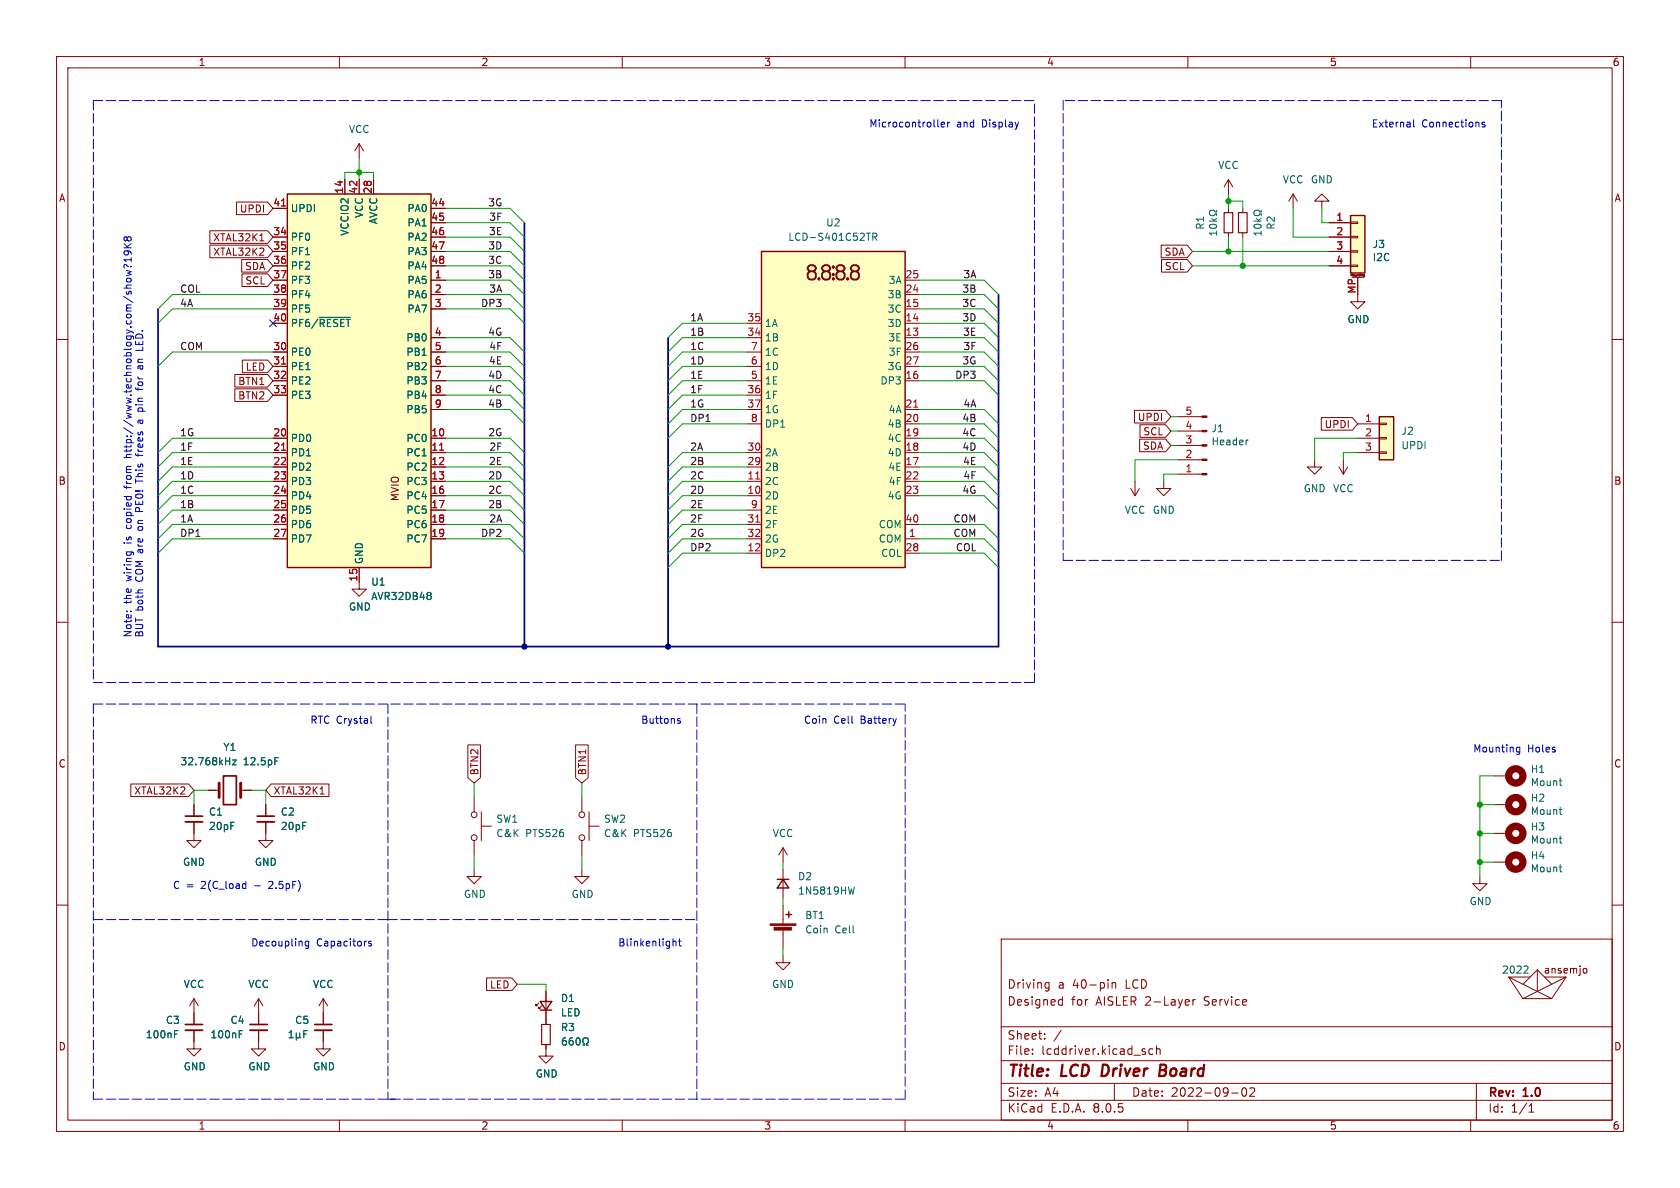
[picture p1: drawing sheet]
<svg xmlns="http://www.w3.org/2000/svg" width="297mm" height="210mm" viewBox="0 0 297 210" stroke-linecap="round" stroke-linejoin="round" font-family="sans-serif">
<g fill="none" stroke="#840000" stroke-width=".18">
<path d="M10 10h277v190h-277zM12 12h273v186h-273zM60 10v2M110 10v2M160 10v2M210 10v2M260 10v2M10 60h2M285 60h2M232.4 81.3v1.3h1.3l-1.3 1.2-1.3-1.2h1.3M10 110h2M285 110h2"/>
<path d="M10 160h2M285 160h2M177 166h108v32h-108zM185 173.7l.5 .1M185.5 173.7v1.2l-.2 .2-.3 .1M185.5 174.6l-.5 .1M187.4 176.7l.4 .1M187.8 176.2v1.5M187.8 177.6l-.4 .1M196.6 173.8l.2-.1 .4 .1v.9M196.6 173.7v1M210.9 176.7v1"/>
<path d="M211.3 176.7l-.3 .1-.1 .2M60 198v2M110 198v2M160 198v2M177 194.5h108M177 191.5h108M177 187.5h108M177 181.5h108M182.5 186.3v.1M182.5 185.5v.1M184.7 183.6v.1M184.7 182.8v.1"/>
<path d="M187.6 182.1l-1.3 2M197 191.5v3M202.3 185.9l.2 .2-.2 .3M202.3 185.4l.2 .1M203.8 185.5l-.4-.1-.3 .3v.4l.1 .2h.6M204.5 185.5l.2-.1 .3 .1 .1 .9M204.5 184.9v1.5M210 198v2M217.7 193.2h1.2M219.7 192.4l.2-.1a.81 .81 0 0 1 .6 .6 .81 .81 0 0 1-.3 .8l-.2 .1a.81 .81 0 0 1-.3-1.4zM221 192.4l.5-.1 .2 .1 .1 .3-.9 1.1h.9M260 198v2"/>
<path d="M261 191.5v6.5M270.3 196.6h.9M270.3 195.5l.4-.4v1.5"/>
</g>
<path d="M195 188.2l-.3 2h.5M205.1 189.2h.6M205.7 189.2l.3 .1M205.8 188.2h-.6l-.3 2 1-.1M205.9 189.1l-.2 .1" fill="none" stroke="#840000" stroke-width=".4"/>
<path d="M238.8 38.1h2.5v10.2h-2.5z" fill="#ffffc2"/>
<g fill="none" stroke="#840000" stroke-width=".18">
<path d="M228.6 34.3l-.8 1.3M228.6 34.3v2.5M228.6 34.3l.8 1.3M233.7 35.6h1.2l-1.2-1.3-1.3 1.3h1.3v1.2M234.9 39.4h3.9M238.8 39.2h1.2v.3h-1.2zM234.9 41.9h3.9M234.9 44.5h3.9M234.9 47h3.9M238.8 46.9h1.2v.2h-1.2zM238.8 44.3h1.2v.3h-1.2zM238.8 41.8h1.2v.2h-1.2z"/>
<path d="M238.8 48.8v-.4l.2 .3 .1-.3v.4M239 49h2M240 49v4.3h1.3l-1.3 1.3-1.2-1.3h1.2M240.3 48.4v.4M240.5 48.4h.1M241.1 48.8h.1M241.1 48.6v.2M241.1 48.6h.1v.3h-.1M241.1 48.6h.1M241.2 48.8h-.1M45.7 176.5l-.7 1.3M45.7 176.5v2.6"/>
<path d="M45.7 176.5l.8 1.3M57.1 176.5l-.7 1.3M57.1 176.5v2.6M57.1 176.5l.8 1.3"/>
</g>
<path d="M238.8 38.1h2.5v10.2h-2.5z" fill="none" stroke="#840000" stroke-width=".25"/>
<path d="M243.8 73.7h2.6v7.6h-2.6z" fill="#ffffc2"/>
<path d="M240 74.9h3.8M240 77.5h3.8M243.8 79.9h1.3v.2h-1.3zM243.8 77.3h1.3v.3h-1.3zM243.8 74.8h1.3v.3h-1.3zM236.7 82.6l.8 1.2M237.5 81.3v2.5M238.3 82.6l-.8 1.2M240 80h3.8" fill="none" stroke="#840000" stroke-width=".18"/>
<path d="M243.8 73.7h2.6v7.6h-2.6z" fill="none" stroke="#840000" stroke-width=".25"/>
<path d="M134.6 44.5h25.4v55.8h-25.4z" fill="#ffffc2"/>
<path d="M134.6 44.5h25.4v55.8h-25.4z" fill="none" stroke="#840000" stroke-width=".25"/>
<g fill="none" stroke="#840000" stroke-width=".18">
<path d="M132.1 59.7h2.5M132.1 57.2h2.5M160 59.7h2.6M160 57.2h2.6M160 54.6h2.6M160 52.1h2.6M160 49.5h2.6M132.1 67.3h2.5M132.1 74.9h2.5M132.1 72.4h2.5M132.1 62.2h2.5M132.1 64.8h2.5"/>
<path d="M132.1 69.9h2.5M160 67.3h2.6M160 77.5h2.6M160 74.9h2.6M160 72.4h2.6M160 62.2h2.6M160 64.8h2.6M208.3 73.7h4.2M208.3 76.2h4.2M208.3 78.7h4.2M132.1 95.3h2.5M132.1 87.6h2.5"/>
<path d="M132.1 85.1h2.5M132.1 97.8h2.5M132.1 82.6h2.5M132.1 80h2.5M132.1 92.7h2.5M132.1 90.2h2.5M160 95.3h2.6M160 87.6h2.6M160 85.1h2.6M160 97.8h2.6M160 82.6h2.6M160 80h2.6"/>
<path d="M160 92.7h2.6M199.9 86.4l.8 1.2M200.7 85.1v2.5M201.4 86.4l-.7 1.2M205.7 85.1v1.3h1.3l-1.3 1.2-1.2-1.2h1.2M208.3 81.3h4.2M208.3 83.8h4.2M63.5 102.9v1.2h1.3l-1.3 1.3-1.3-1.3h1.3M57.1 179.1v2M45.7 184.2v1.2h1.3l-1.3 1.3-1.3-1.3h1.3M57.1 182.1v3.3h1.3l-1.3 1.3-1.2-1.3h1.2"/>
</g>
<path d="M161.5 72h.8M133.6 84.7h.7M133.6 92.3h.7" fill="none" stroke="#a90000" stroke-width=".18"/>
<path d="M153.2 41.2h.7M154.3 41.9l.6-.1 .1-.2v-.3l-.7-.1v1.3M154.6 41.9l.4 .6M220.7 77.8h-.3M51.1 183.5h.7M51.1 182.6l.4-.4v1.3M52.4 183.3l.2 .2h.2l.2-.2M52.4 182.6v1.3M53 183.3l.2 .2M53 182.6v.7M53.7 182.8h.4M54.3 182.2h-.6v1.3" fill="none" stroke="#006464" stroke-width=".18"/>
<g fill="#840000" stroke="#840000" stroke-width=".18">
<path d="M212.5 73.5h.9v.3h-.9z"/>
<path d="M212.5 76.1h.9v.2h-.9z"/>
<path d="M212.5 78.6h.9v.3h-.9z"/>
<path d="M212.5 81.2h.9v.2h-.9z"/>
<path d="M212.5 83.7h.9v.2h-.9z"/>
</g>
<path d="M55.6 182.1h3.1" fill="none" stroke="#840000" stroke-width=".33"/>
<path d="M55.6 181.1h3.1" fill="none" stroke="#840000" stroke-width=".3"/>
<path d="M50.8 34.3h25.4v66h-25.4z" fill="#ffffc2"/>
<path d="M50.8 34.3h25.4v66h-25.4zM137.4 155.4h2M138.4 155.4l1 1.6h-2zM95.5 177h2l-1 1.6zM95.5 178.6h2M138.9 161.7h1.1M139.4 161.2v1" fill="none" stroke="#840000" stroke-width=".25"/>
<g fill="none" stroke="#840000" stroke-width=".18">
<path d="M41.8 35.7h5.5l1 1.1-1 1.1h-5.5zM48.3 36.8h2.5M61 31.8v2.5M63.5 25.4v2.5M63.5 31.8v2.5M63.5 25.4l-.8 1.3M63.5 25.4l.8 1.3M66 31.8v2.5M76.2 36.8h2.5M76.2 39.4h2.5M217.2 31.8v2.5M217.2 36.8v.8"/>
<path d="M217.2 31.8l-.8 1.2M217.2 31.8l.7 1.2M219.7 36.8v.8M234.9 39.4h3.9M37.1 40.8h10.2l1 1.1-1 1.1h-10.2zM37.1 43.3h10.2l1 1.2-1 1.1h-10.2zM42.7 45.9h4.6l1 1.1-1 1.1h-4.6zM42.8 48.4h4.5l1 1.1-1 1.1h-4.5zM45.9 42.6h.7M48.3 49.5h2.5M48.3 52.1h2.5M48.3 54.6h2.5"/>
<path d="M48.3 41.9h2.5M48.3 44.5h2.5M48.3 47h2.5M48.3 57.2h2.5M76.2 49.5h2.5M76.2 52.1h2.5M76.2 54.6h2.5M76.2 41.9h2.5M76.2 44.5h2.5M76.2 47h2.5M76.2 59.7h2.5M205.3 43.3h4.6l.9 1.2-.9 1.1h-4.6z"/>
<path d="M205.3 45.9h4.6l.9 1.1-.9 1.1h-4.6zM217.2 41.1v.8M219.7 41.1v.8M234.9 41.9h3.9M234.9 44.5h3.9M234.9 47h3.9M240 49v3.1M41.5 68.7h5.8l1 1.2-1 1.1h-5.8zM41.5 66.2h5.8l1 1.1-1 1.1h-5.8zM42.8 63.7h4.5l1 1.1-1 1.1h-4.5zM48.3 77.5h2.5M48.3 62.2h2.5"/>
<path d="M48.3 64.8h2.5M48.3 67.3h2.5M48.3 69.9h2.5M76.2 77.5h2.5M76.2 62.2h2.5M76.2 64.8h2.5M76.2 67.3h2.5M76.2 69.9h2.5M76.2 72.4h2.5M200.6 72.5h5.5l.9 1.2-.9 1.1h-5.5zM201.5 77.6h4.6l.9 1.1-.9 1.2h-4.6zM201.5 75.1h4.6l.9 1.1-.9 1.1h-4.6z"/>
<path d="M233.6 73.8h5.5l.9 1.1-.9 1.1h-5.5zM48.3 80h2.5M48.3 82.6h2.5M48.3 85.1h2.5M48.3 87.6h2.5M48.3 90.2h2.5M48.3 92.7h2.5M48.3 95.3h2.5M76.2 80h2.5M76.2 82.6h2.5M76.2 85.1h2.5M76.2 87.6h2.5"/>
<path d="M76.2 90.2h2.5M76.2 92.7h2.5M76.2 95.3h2.5M63.5 100.3v2.6M23.1 138.6h10.2l1 1.1-1 1.1h-10.2zM36.8 139.7h1.9M42.5 139.7h1.9M47.9 138.6h10.3v2.2h-10.3l-.9-1.1zM82.7 131.7h2.2v5.8l-1.1 .9-1.1-.9zM101.8 131.7h2.2v5.8l-1.1 .9-1.1-.9zM264.2 137.2h2.5M34.3 145.3v3.3h1.3l-1.3 1.3-1.3-1.3h1.3"/>
<path d="M34.3 142.2v2.1M47 145.3v3.3h1.3l-1.3 1.3-1.3-1.3h1.3M47 142.2v2.1M56.6 140.4h.7M83.8 153.7v1.2h1.3l-1.3 1.3-1.3-1.3h1.3M83.8 141v2.5M83.8 148.6v2.5M85.1 146.1h1.8M85.1 143.5v5.1M102.9 153.7v1.2h1.2l-1.2 1.3-1.3-1.3h1.3M102.9 141v2.5M102.9 148.6v2.5"/>
<path d="M104.1 146.1h1.8M104.1 143.5v5.1M138.4 149.9l-.7 1.2M138.4 149.9v2.5M138.4 153.7v5.1M138.4 149.9l.8 1.2M261.6 154.9v1.3h1.3l-1.3 1.3-1.3-1.3h1.3M264.2 152.4h2.5M264.2 147.3h2.5M264.2 142.2h2.5M34.3 176.5v4.6M34.3 176.5l-.8 1.3"/>
<path d="M34.3 176.5l.8 1.3M45.7 179.1v2M57.1 179.1v2M86 172.9h4.5l.9 1.1-.9 1.1h-4.5zM95.2 177.3l-.5 .5v-.3v.3h.3M95.8 177.8l-.6 .5v-.2v.2h.3M96.5 175.3v5.8M138.4 168.9v1.3h1.3l-1.3 1.3-1.2-1.3h1.2M138.4 160v3.3M138.4 164.3v3.3M266.7 172.7l2.5 3.8h5.1l2.6-3.8M270.5 172.7h-3.8l5.1 2.6 5.1-2.6h-3.9"/>
<path d="M271.8 175.3l-2.6 1.2M271.8 175.3l2.5 1.2M271.8 171.5l-2.6 2.5M271.8 171.5v3.8M271.8 171.5l2.5 2.5M280 171.2h.3l.2 .2v.5l-.2 .1h-.3M34.3 182.1v3.3h1.3l-1.3 1.3-1.3-1.3h1.3M45.7 182.1v2.1M57.1 182.1v2.1M96.5 184.7v2h1.3l-1.3 1.3-1.3-1.3h1.3"/>
<circle cx="83.8" cy="148.1" r=".51"/>
<circle cx="83.8" cy="144" r=".51"/>
<circle cx="102.9" cy="148.1" r=".51"/>
<circle cx="102.9" cy="144" r=".51"/>
</g>
<path d="M49.8 36.4h.7M49.8 79.6h.7M49.8 64.4h.7M77.7 79.6h.7" fill="none" stroke="#a90000" stroke-width=".18"/>
<g fill="none" stroke="#006464" stroke-width=".18">
<path d="M213.8 39.1h1.3M213.9 39.8a.75 .75 0 0 1 1.2 .3 .72 .72 0 0 1-1.3-.2zM214.2 38.6l.5 .5M215.1 37.2v.3h-.3a.54 .54 0 0 0-.7-.3 .54 .54 0 0 0-.2 .7 .58 .58 0 0 0 .9-.1h.3v.3M215.1 38.6l-.5 .4M221.7 39.1h1.3M221.7 39.8a.75 .75 0 0 1 1.3 .3 .72 .72 0 0 1-1.3-.2zM222.1 38.6l.5 .5M223 37.2v.3h-.3a.54 .54 0 0 0-.7-.3 .54 .54 0 0 0-.3 .7 .58 .58 0 0 0 1-.1h.3v.3M223 38.6l-.5 .4M56.4 56.1h5.5M215.1 41.2h-1.3l.4 .4"/>
<path d="M215.1 40.9v.7M223 40.9v.7M223 41.2h-1.3l.3 .4M76.1 104.8l.1 .2-.1 .2M76.1 105.3l.1 .2-.1 .4M41.1 134.4h.7l-.7 .8h.7M48.6 133.9h.6M275.6 138h.5M276 138.9h.1M151.1 156.8l-.3 1.3-.3-.9M275.6 153.3h.5M275.6 148.2h.5"/>
<path d="M275.6 143.1h.5M276 154.1h.1M276 149h.1M276 144h.1M269.9 170.8l.2 .2v.3l-.7 .7h.7M30.9 182.8h.4M30.9 182.2h.6M42.3 182.8h.4M42.3 182.2h.6M51.1 183.5h.7M51.1 182.6l.4-.4v1.3M52.4 183.3l.2 .2h.2l.2-.2"/>
<path d="M52.4 182.6v1.3M53 183.3l.2 .2M53 182.6v.7M53.7 182.8h.4M54.3 182.2h-.6v1.3M100 183.5h-.3a.85 .85 0 0 0 0 1.2l.4-.1v-.4l-.2-.3-.4 .1-.1 .2M101.2 183.5h-.3a.86 .86 0 0 0 0 1.2l.4-.1v-.4l-.2-.3h-.2l-.3 .3M102 183.6l.1-.1a.68 .68 0 0 1 .5 .6 .68 .68 0 0 1-.5 .6l-.1-.1-.2-.4zM103 184.7h.3v-.2a.54 .54 0 0 1-.2-.8 .54 .54 0 0 1 .7-.2 .58 .58 0 0 1-.1 1v.2h.3"/>
</g>
<path d="M216.4 37.6h1.5v3.5h-1.5zM218.9 37.6h1.6v3.5h-1.6zM95.8 181.1h1.5v3.6h-1.5z" fill="none" stroke="#840000" stroke-width=".2"/>
<path d="M32.8 145.3h3M45.5 145.3h3M32.8 182.1h3M44.2 182.1h3" fill="none" stroke="#840000" stroke-width=".33"/>
<path d="M39.5 137.2h2.3v5h-2.3zM32.8 144.3h3M45.5 144.3h3M32.8 181.1h3M44.2 181.1h3" fill="none" stroke="#840000" stroke-width=".3"/>
<g fill="#840000" stroke="#840000" stroke-width=".18">
<path d="M136.1 163.3h4.6v.3h-4.6z"/>
<path d="M136.9 163.9h3v.5h-3z"/>
</g>
<path d="M38.7 138.4v2.6M42.5 138.4v2.6" fill="none" stroke="#840000" stroke-width=".51"/>
<g fill="none" stroke="#840000" stroke-width="1.3">
<circle cx="268" cy="137.2" r="1.27"/>
<circle cx="268" cy="152.4" r="1.27"/>
<circle cx="268" cy="147.3" r="1.27"/>
<circle cx="268" cy="142.2" r="1.27"/>
</g>
<g fill="none" stroke="#0000c2" stroke-width=".18">
<path d="M165.8 22.3l.2 .1M166.4 22l.6-.1-.1-.2-.3-.1-.2 .2 .1 .6h.4M167.5 21.6v.8M167.9 21.6l-.4 .2M249.9 21.2v1.1l.2 .1M262.5 21.7l-.3-.1-.2 .2 .1 .2 .4 .1v.3h-.5M21.9 43.8h1.3M21.9 43.1l.7 .7M22.5 42.1l-.3-.2-.3 .2v.2l.3 .3 .3-.3M22.5 44.3l.2 .3v.2l-.2 .3-.5-.2-.1-.3 .1-.2a.84 .84 0 0 1 1.2 .3v.2M22.5 42.1l.2-.2h.2l.3 .2-.1 .4-.2 .1-.3-.1-.1-.2M22.5 42.1v.2"/>
<path d="M22.7 47.1l-.6-.3-.2 .1 .1 .5M23.1 47.1h.1M23.2 45.9h-1.3l.4 .4M23.2 45.6v.7M23.2 43.1l-.7 .5M24.4 67.7l.1 .3 .1 .2 .5-.1 .1-.4M24.4 64.1h.8M24.4 63.9l.1 .2M24.6 60.5v.4M24.7 74.3l.1 .4 .1 .2 .3-.2v-.4M25.2 74.3h-.7v.5M25.2 60.3v.6"/>
<path d="M21.9 80.9h1.3M22 86.1l1.2 .1M22.3 80.5l.2 .4M22.3 85.9v.5M24 90.4h1.2M24 85h1.2M24.1 80.5h1.1M24.4 80.2v.5M24.6 89.9v.5M22.4 108.1h.1M23.1 108.1h.1M65.6 126.6v1.1l.2 .2"/>
<path d="M119.8 127.3l.5 .3-.2 .3-.3-.1M120.2 127.1l-.3-.1-.1 .2M158.5 127l-.3 .9M268.1 132.8l.2 .1h.4M268.7 132.1v1l-.3 .3-.3-.1M268.7 132.2l-.4-.1-.2 .1M43.3 156.2l.2 .1M43.5 155.8v1.3M43.5 157l-.2 .1M54.6 166.4v1l-.3 .2h-.3M54.6 166.4h-.4l-.2 .2 .1 .6h.5M65.6 166.4h-.3l-.1 .2v.1l.4 .2v.3h-.4"/>
<path d="M119 166.5l.2-.1h.3v.8M119 166v1.2M119.9 166.4h.5M120.1 166v1l.3 .2"/>
</g>
<g fill="none" stroke="#0000c2" stroke-width=".18" stroke-dasharray="1.7 .6">
<path d="M16.5 17.8h166.4M16.5 17.8v102.9M188 17.8v81.3M265.4 17.8h-77.4M188 99.1h77.4M265.4 99.1v-81.3M16.5 120.7h166.4M16.5 124.5h143.5M16.5 124.5v69.8M68.6 124.5v69.8M123.2 124.5v69.8M182.9 120.7v-102.9"/>
<path d="M16.5 162.6h52.1M68.6 162.6h54.6M16.5 194.3h143.5M68.6 194.3h1.2M160 194.3v-69.8"/>
</g>
<path d="M92.7 39.4v74.9M118.1 59.7v54.6M176.5 52.1v62.2h-148.6v-59.7" fill="none" stroke="#000084" stroke-width=".3"/>
<g fill="none" stroke="#009600" stroke-width=".18">
<path d="M61 31.8v-1.3h5v1.3M63.5 27.9v3.9M78.7 39.4h11.5l2.5 2.5M78.7 36.8h11.5l2.5 2.6M217.2 35.6h2.5v1.2M217.2 34.3v2.5M228.6 36.8v5.1h6.3M233.7 36.8v2.6h1.2M48.3 54.6h-17.8l-2.6 2.6M48.3 52.1h-17.8l-2.6 2.5M78.7 54.6h11.5l2.5 2.6M78.7 59.7h11.5l2.5 2.5"/>
<path d="M78.7 47h11.5l2.5 2.5M78.7 44.5h11.5l2.5 2.5M78.7 41.9h11.5l2.5 2.6M78.7 49.5h11.5l2.5 2.6M78.7 52.1h11.5l2.5 2.5M132.1 59.7h-11.5l-2.5 2.5M132.1 57.2h-11.5l-2.5 2.5M162.6 54.6h11.4l2.5 2.6M162.6 59.7h11.4l2.5 2.5M162.6 57.2h11.4l2.5 2.5M162.6 49.5h11.4l2.5 2.6M162.6 52.1h11.4l2.5 2.5"/>
<path d="M210.8 47h24.1M210.8 44.5h24.1M217.2 41.9v2.6M219.7 41.9v5.1M48.3 77.5h-17.8l-2.6 2.5M48.3 62.2h-17.8l-2.6 2.6M78.7 77.5h11.5l2.5 2.5M78.7 72.4h11.5l2.5 2.5M78.7 67.3h11.5l2.5 2.6M78.7 69.9h11.5l2.5 2.5M78.7 64.8h11.5l2.5 2.5M78.7 62.2h11.5l2.5 2.6"/>
<path d="M132.1 72.4h-11.5l-2.5 2.5M132.1 67.3h-11.5l-2.5 2.6M132.1 69.9h-11.5l-2.5 2.5M132.1 64.8h-11.5l-2.5 2.5M132.1 62.2h-11.5l-2.5 2.6M132.1 74.9h-11.5l-2.5 2.6M162.6 77.5h11.4l2.5 2.5M162.6 72.4h11.4l2.5 2.5M162.6 67.3h11.4l2.5 2.6M162.6 64.8h11.4l2.5 2.5M162.6 62.2h11.4l2.5 2.6M162.6 74.9h11.4l2.5 2.6"/>
<path d="M207 76.2h1.3M207 73.7h1.3M207 78.7h1.3M240 77.5h-7.6v3.8M48.3 92.7h-17.8l-2.6 2.6M48.3 85.1h-17.8l-2.6 2.5M48.3 95.3h-17.8l-2.6 2.5M48.3 87.6h-17.8l-2.6 2.6M48.3 90.2h-17.8l-2.6 2.5M48.3 82.6h-17.8l-2.6 2.5M48.3 80h-17.8l-2.6 2.6M78.7 92.7h11.5l2.5 2.6"/>
<path d="M78.7 85.1h11.5l2.5 2.5M78.7 95.3h11.5l2.5 2.5M78.7 87.6h11.5l2.5 2.6M78.7 90.2h11.5l2.5 2.5M78.7 82.6h11.5l2.5 2.5M78.7 80h11.5l2.5 2.6M132.1 92.7h-11.5l-2.5 2.6M132.1 85.1h-11.5l-2.5 2.5M132.1 95.3h-11.5l-2.5 2.5M132.1 87.6h-11.5l-2.5 2.6M132.1 90.2h-11.5l-2.5 2.5M132.1 82.6h-11.5l-2.5 2.5"/>
<path d="M132.1 80h-11.5l-2.5 2.6M132.1 97.8h-11.5l-2.5 2.5M162.6 92.7h11.4l2.5 2.6M162.6 85.1h11.4l2.5 2.5M162.6 95.3h11.4l2.5 2.5M162.6 87.6h11.4l2.5 2.6M162.6 82.6h11.4l2.5 2.5M162.6 80h11.4l2.5 2.6M162.6 97.8h11.4l2.5 2.5M208.3 81.3h-7.6v3.8M208.3 83.8h-2.6v1.3M240 80h-2.5v1.3"/>
<path d="M36.8 139.7h-2.5v2.5M44.4 139.7h2.6v2.5M83.8 138.4v2.6M102.9 138.4v2.6M264.2 137.2h-2.6v17.7M83.8 151.1v2.6M102.9 151.1v2.6M138.4 152.4v1.3M138.4 158.8v1.2M261.6 152.4h2.6M261.6 147.3h2.6M261.6 142.2h2.6"/>
<path d="M91.4 174h5.1v1.3M138.4 167.6v1.3"/>
</g>
<path d="M47.7 56.5l1.2 1.3M48.9 56.5l-1.2 1.3" fill="none" stroke="#000084" stroke-width=".18"/>
<g fill="#009600" stroke="#009600" stroke-width=".18">
<circle cx="261.6" cy="152.4" r=".46"/>
<circle cx="261.6" cy="147.3" r=".46"/>
<circle cx="261.6" cy="142.2" r=".46"/>
<circle cx="217.2" cy="44.5" r=".46"/>
<circle cx="217.2" cy="35.6" r=".46"/>
<circle cx="219.7" cy="47" r=".46"/>
<circle cx="63.5" cy="30.5" r=".46"/>
</g>
<g fill="#000084" stroke="#000084" stroke-width=".18">
<circle cx="92.7" cy="114.3" r=".46"/>
<circle cx="118.1" cy="114.3" r=".46"/>
</g>
<text font-size="3.5" fill="#840000" x="142.1" y="50">8.8.:8.8</text>
<g font-size="2.8" fill="#840000">
<text x="178" y="190.9">Title:</text>
<text x="187.7" y="190.9">LCD</text>
<text x="195.6" y="190.9">Driver</text>
<text x="206.6" y="190.9">Board</text>
</g>
<g font-size="2.1" fill="#840000">
<text x="178" y="178">Designed</text>
<text x="178" y="175">Driving</text>
<text x="187" y="175">a</text>
<text x="189.4" y="178">for</text>
<text x="189.7" y="175">40-pin</text>
<text x="193.8" y="178">AISLER 2-Layer</text>
<text x="199.1" y="175">LCD</text>
<text x="213.1" y="178">Service</text>
<text x="178" y="184">Sheet:</text>
<text x="178" y="186.7">File:</text>
<text x="184.1" y="186.7">lcddriver.kicad_sch</text>
<text x="178" y="196.9">KiCad</text>
<text x="178" y="194.1">Size:</text>
<text x="184.7" y="194.1">A4</text>
<text x="185.7" y="196.9">E.D.A.</text>
<text x="193.3" y="196.9">8.0.5</text>
<text x="200" y="194.1">Date:</text>
<text x="207" y="194.1">2022-09-02</text>
<text x="263" y="194.3">Rev:</text>
<text x="263" y="196.9">Id:</text>
<text x="267.1" y="196.9">1/1</text>
<text x="269.4" y="194.3">1.0</text>
</g>
<g font-size="1.8" fill="#840000">
<text x="35" y="11.9">1</text>
<text x="85" y="11.9">2</text>
<text x="135" y="11.9">3</text>
<text x="185" y="11.9">4</text>
<text x="235" y="11.9">5</text>
<text x="285" y="11.9">6</text>
<text x="10.3" y="35.9">A</text>
<text x="285.3" y="35.9">A</text>
<text x="42.3" y="37.8">UPDI</text>
<text x="37.6" y="42.9">XTAL32K1</text>
<text x="37.6" y="45.4">XTAL32K2</text>
<text x="43.2" y="47.9">SDA</text>
<text x="205.8" y="45.4">SDA</text>
<text x="205.8" y="47.9">SCL</text>
<text x="43.3" y="50.5">SCL</text>
<text x="43.3" y="65.7">LED</text>
<text x="42" y="70.8">BTN2</text>
<text x="42" y="68.3">BTN1</text>
<text x="201.1" y="74.6">UPDI</text>
<text x="202" y="77.2">SCL</text>
<text x="234.1" y="75.9">UPDI</text>
<text x="202" y="79.7">SDA</text>
<text x="10.3" y="85.9">B</text>
<text x="70.7" y="88.7" transform="rotate(-90 70.7 88.7)">MVIO</text>
<text x="285.3" y="85.9">B</text>
<text x="10.3" y="135.9">C</text>
<text x="84.8" y="137.2" transform="rotate(-90 84.8 137.2)">BTN2</text>
<text x="103.8" y="137.2" transform="rotate(-90 103.8 137.2)">BTN1</text>
<text x="285.3" y="135.9">C</text>
<text x="23.6" y="140.7">XTAL32K2</text>
<text x="48.3" y="140.7">XTAL32K1</text>
<text x="272.8" y="172.3">ansemjo</text>
<text x="86.5" y="174.9">LED</text>
<text x="10.3" y="185.9">D</text>
<text x="285.3" y="185.9">D</text>
<text x="35" y="199.9">1</text>
<text x="85" y="199.9">2</text>
<text x="135" y="199.9">3</text>
<text x="185" y="199.9">4</text>
<text x="235" y="199.9">5</text>
<text x="285" y="199.9">6</text>
</g>
<g font-size="1.8" fill="#006464">
<text x="61.6" y="23.7">VCC</text>
<text x="215.3" y="30.1">VCC</text>
<text x="226.7" y="32.6">VCC GND</text>
<text x="51.3" y="37.7">UPDI</text>
<text x="61.8" y="41.8" transform="rotate(-90 61.8 41.8)">VCCIO2</text>
<text x="64.4" y="38.6" transform="rotate(-90 64.4 38.6)">VCC</text>
<text x="66.9" y="39.7" transform="rotate(-90 66.9 39.7)">AVCC</text>
<text x="71.9" y="37.7">PA0</text>
<text x="71.9" y="40.2">PA1</text>
<text x="145.9" y="40.2">U2</text>
<text x="213.1" y="40.7" transform="rotate(-90 213.1 40.7)">R1</text>
<text x="225.6" y="40.7" transform="rotate(-90 225.6 40.7)">R2</text>
<text x="51.3" y="42.8">PF0</text>
<text x="51.3" y="45.3">PF1</text>
<text x="51.3" y="47.9">PF2</text>
<text x="71.9" y="42.8">PA2</text>
<text x="71.9" y="45.3">PA3</text>
<text x="71.9" y="47.9">PA4</text>
<text x="139.3" y="42.8">LCD-S401C52TR</text>
<text x="242.6" y="44">J3</text>
<text x="242.6" y="46.4">I2C</text>
<text x="51.3" y="50.4">PF3</text>
<text x="51.3" y="52.9">PF4</text>
<text x="71.9" y="50.4">PA5</text>
<text x="71.9" y="52.9">PA6</text>
<text x="156.8" y="52.9">3B</text>
<text x="157" y="50.4">3A</text>
<text x="51.3" y="55.5">PF5</text>
<text x="51.3" y="58">PF6/~{RESET}</text>
<text x="71.9" y="55.5">PA7</text>
<text x="135.1" y="58">1A</text>
<text x="156.8" y="58">3D</text>
<text x="156.8" y="55.5">3C</text>
<text x="238.1" y="57.3">GND</text>
<text x="51.3" y="63.1">PE0</text>
<text x="51.3" y="65.6">PE1</text>
<text x="71.7" y="60.6">PB0</text>
<text x="71.7" y="63.1">PB1</text>
<text x="71.7" y="65.6">PB2</text>
<text x="135.1" y="60.6">1B</text>
<text x="135.1" y="65.6">1D</text>
<text x="135.1" y="63.1">1C</text>
<text x="156.8" y="65.6">3G</text>
<text x="157" y="60.6">3E</text>
<text x="157" y="63.1">3F</text>
<text x="51.3" y="68.2">PE2</text>
<text x="51.3" y="70.7">PE3</text>
<text x="71.7" y="68.2">PB3</text>
<text x="71.7" y="70.7">PB4</text>
<text x="135.1" y="70.7">1F</text>
<text x="135.1" y="68.2">1E</text>
<text x="155.6" y="68.2">DP3</text>
<text x="71.7" y="73.3">PB5</text>
<text x="135.1" y="73.3">1G</text>
<text x="135.1" y="75.8">DP1</text>
<text x="156.8" y="75.8">4B</text>
<text x="157" y="73.3">4A</text>
<text x="214.1" y="76.6">J1</text>
<text x="247.7" y="77.1">J2</text>
<text x="51.3" y="78.3">PD0</text>
<text x="51.3" y="80.9">PD1</text>
<text x="51.3" y="83.4">PD2</text>
<text x="71.7" y="78.3">PC0</text>
<text x="71.7" y="80.9">PC1</text>
<text x="71.7" y="83.4">PC2</text>
<text x="135.1" y="83.4">2B</text>
<text x="135.1" y="80.9">2A</text>
<text x="156.8" y="80.9">4D</text>
<text x="156.8" y="78.3">4C</text>
<text x="157" y="83.4">4E</text>
<text x="214.1" y="78.9">Header</text>
<text x="247.7" y="79.6">UPDI</text>
<text x="51.3" y="86">PD3</text>
<text x="51.3" y="88.5">PD4</text>
<text x="71.7" y="86">PC3</text>
<text x="71.7" y="88.5">PC4</text>
<text x="135.1" y="88.5">2D</text>
<text x="135.1" y="86">2C</text>
<text x="156.8" y="88.5">4G</text>
<text x="157" y="86">4F</text>
<text x="230.4" y="87.2">GND</text>
<text x="235.6" y="87.2">VCC</text>
<text x="51.3" y="91">PD5</text>
<text x="51.3" y="93.6">PD6</text>
<text x="71.7" y="91">PC5</text>
<text x="71.7" y="93.6">PC6</text>
<text x="135.1" y="93.6">2F</text>
<text x="135.1" y="91">2E</text>
<text x="155.3" y="93.6">COM</text>
<text x="198.7" y="91">VCC GND</text>
<text x="51.3" y="96.1">PD7</text>
<text x="64.4" y="99.8" transform="rotate(-90 64.4 99.8)">GND</text>
<text x="71.7" y="96.1">PC7</text>
<text x="135.1" y="98.7">DP2</text>
<text x="135.1" y="96.1">2G</text>
<text x="155.3" y="96.1">COM</text>
<text x="155.7" y="98.7">COL</text>
<text x="65.5" y="103.7">U1</text>
<text x="65.5" y="106.3">AVR32DB48</text>
<text x="61.6" y="108.1">GND</text>
<text x="31.8" y="135.5">32.768kHz</text>
<text x="39.4" y="132.9">Y1</text>
<text x="43" y="135.5">12.5pF</text>
<text x="270.5" y="136.9">H1</text>
<text x="270.5" y="141.9">H2</text>
<text x="270.5" y="139.2">Mount</text>
<text x="36.8" y="144.4">C1</text>
<text x="36.8" y="146.9">20pF</text>
<text x="49.5" y="144.4">C2</text>
<text x="49.5" y="146.9">20pF</text>
<text x="87.6" y="145.6">SW1</text>
<text x="87.6" y="148.2">C&amp;K</text>
<text x="92.9" y="148.2">PTS526</text>
<text x="106.7" y="145.6">SW2</text>
<text x="106.7" y="148.2">C&amp;K</text>
<text x="112" y="148.2">PTS526</text>
<text x="136.5" y="148.2">VCC</text>
<text x="270.5" y="147">H3</text>
<text x="270.5" y="149.3">Mount</text>
<text x="270.5" y="144.2">Mount</text>
<text x="32.3" y="153.3">GND</text>
<text x="45" y="153.3">GND</text>
<text x="141" y="155.8">D2</text>
<text x="270.5" y="152.1">H4</text>
<text x="270.5" y="154.4">Mount</text>
<text x="81.9" y="158.9">GND</text>
<text x="101" y="158.9">GND</text>
<text x="141" y="158.3">1N5819HW</text>
<text x="259.7" y="160.2">GND</text>
<text x="142.2" y="162.7">BT1</text>
<text x="142.2" y="165.2">Coin</text>
<text x="147.6" y="165.2">Cell</text>
<text x="265.4" y="172.3">2022</text>
<text x="32.4" y="174.9">VCC</text>
<text x="43.8" y="174.9">VCC</text>
<text x="55.2" y="174.9">VCC</text>
<text x="99.1" y="177.3">D1</text>
<text x="99.1" y="179.9">LED</text>
<text x="136.4" y="174.9">GND</text>
<text x="25.7" y="183.7">100nF</text>
<text x="29.2" y="181.2">C3</text>
<text x="37.1" y="183.7">100nF</text>
<text x="40.6" y="181.2">C4</text>
<text x="52.1" y="181.2">C5</text>
<text x="99.1" y="182.5">R3</text>
<text x="32.4" y="189.4">GND</text>
<text x="43.8" y="189.4">GND</text>
<text x="55.2" y="189.4">GND</text>
<text x="94.6" y="190.7">GND</text>
</g>
<g font-size="1.8" fill="#0000c2">
<text x="153.6" y="22.6">Microcontroller</text>
<text x="169.1" y="22.6">and</text>
<text x="173.7" y="22.6">Display</text>
<text x="242.4" y="22.6">External</text>
<text x="251.3" y="22.6">Connections</text>
<text x="25.4" y="59.9" transform="rotate(-90 25.4 59.9)">LED.</text>
<text x="25.4" y="63.4" transform="rotate(-90 25.4 63.4)">an</text>
<text x="25.4" y="71.3" transform="rotate(-90 25.4 71.3)">pin</text>
<text x="25.4" y="67.2" transform="rotate(-90 25.4 67.2)">for</text>
<text x="25.4" y="73.6" transform="rotate(-90 25.4 73.6)">a</text>
<text x="23.4" y="80.1" transform="rotate(-90 23.4 80.1)">http://www.technoblogy.com/show?19K8</text>
<text x="25.4" y="79.5" transform="rotate(-90 25.4 79.5)">frees</text>
<text x="23.4" y="85.6" transform="rotate(-90 23.4 85.6)">from</text>
<text x="25.4" y="89.8" transform="rotate(-90 25.4 89.8)">PE0!</text>
<text x="25.4" y="84.4" transform="rotate(-90 25.4 84.4)">This</text>
<text x="23.4" y="95.8" transform="rotate(-90 23.4 95.8)">is</text>
<text x="23.4" y="93" transform="rotate(-90 23.4 93)">copied</text>
<text x="25.4" y="93.3" transform="rotate(-90 25.4 93.3)">on</text>
<text x="23.4" y="106.7" transform="rotate(-90 23.4 106.7)">the</text>
<text x="23.4" y="102.6" transform="rotate(-90 23.4 102.6)">wiring</text>
<text x="25.4" y="102.7" transform="rotate(-90 25.4 102.7)">COM are</text>
<text x="23.4" y="112.8" transform="rotate(-90 23.4 112.8)">Note:</text>
<text x="25.4" y="112.8" transform="rotate(-90 25.4 112.8)">BUT both</text>
<text x="54.8" y="128">RTC Crystal</text>
<text x="113.3" y="128">Buttons</text>
<text x="142" y="128">Coin</text>
<text x="147.4" y="128">Cell</text>
<text x="152.2" y="128">Battery</text>
<text x="260.3" y="133.1">Mounting</text>
<text x="270" y="133.1">Holes</text>
<text x="30.5" y="157.2">C =</text>
<text x="35.7" y="157.2">2(C_load</text>
<text x="45.2" y="157.2">-</text>
<text x="48" y="157.2">2.5pF)</text>
<text x="44.3" y="167.4">Decoupling</text>
<text x="55.9" y="167.4">Capacitors</text>
<text x="109.2" y="167.4">Blinkenlight</text>
</g>
<g font-size="1.8" fill="#a90000">
<text x="60.7" y="34.3" transform="rotate(-90 60.7 34.3)">14</text>
<text x="63.2" y="34.3" transform="rotate(-90 63.2 34.3)">42</text>
<text x="65.8" y="34.3" transform="rotate(-90 65.8 34.3)">28</text>
<text x="48.2" y="41.7">34</text>
<text x="48.2" y="36.6">41</text>
<text x="76.2" y="36.6">44</text>
<text x="76.2" y="39.1">45</text>
<text x="76.2" y="41.7">46</text>
<text x="236.1" y="39.1">1</text>
<text x="236.1" y="41.7">2</text>
<text x="48.2" y="44.2">35</text>
<text x="48.2" y="46.7">36</text>
<text x="76.2" y="44.2">47</text>
<text x="76.2" y="46.7">48</text>
<text x="236.1" y="44.2">3</text>
<text x="236.1" y="46.7">4</text>
<text x="48.2" y="49.3">37</text>
<text x="48.2" y="51.8">38</text>
<text x="76.8" y="49.3">1</text>
<text x="76.8" y="51.8">2</text>
<text x="160" y="51.8">24</text>
<text x="160" y="49.3">25</text>
<text x="239.8" y="52" transform="rotate(-90 239.8 52)">MP</text>
<text x="48.2" y="54.4">39</text>
<text x="48.2" y="56.9">40</text>
<text x="76.8" y="54.4">3</text>
<text x="76.8" y="59.4">4</text>
<text x="132" y="59.4">34</text>
<text x="132" y="56.9">35</text>
<text x="160" y="59.4">13</text>
<text x="160" y="56.9">14</text>
<text x="160" y="54.4">15</text>
<text x="48.2" y="62">30</text>
<text x="48.2" y="64.5">31</text>
<text x="76.8" y="62">5</text>
<text x="76.8" y="64.5">6</text>
<text x="132.6" y="64.5">6</text>
<text x="132.6" y="62">7</text>
<text x="160" y="62">26</text>
<text x="160" y="64.5">27</text>
<text x="48.2" y="67.1">32</text>
<text x="48.2" y="69.6">33</text>
<text x="76.8" y="67.1">7</text>
<text x="76.8" y="69.6">8</text>
<text x="132" y="69.6">36</text>
<text x="132.6" y="67.1">5</text>
<text x="160" y="67.1">16</text>
<text x="48.2" y="77.2">20</text>
<text x="76.2" y="77.2">10</text>
<text x="76.8" y="72.1">9</text>
<text x="132" y="72.1">37</text>
<text x="132.6" y="74.7">8</text>
<text x="160" y="77.2">19</text>
<text x="160" y="74.7">20</text>
<text x="160" y="72.1">21</text>
<text x="209.5" y="75.9">4</text>
<text x="209.5" y="73.4">5</text>
<text x="241.2" y="74.7">1</text>
<text x="241.2" y="77.2">2</text>
<text x="48.2" y="79.8">21</text>
<text x="48.2" y="82.3">22</text>
<text x="76.2" y="79.8">11</text>
<text x="76.2" y="82.3">12</text>
<text x="132" y="82.3">29</text>
<text x="132" y="79.8">30</text>
<text x="160" y="82.3">17</text>
<text x="160" y="79.8">18</text>
<text x="209.5" y="83.6">1</text>
<text x="209.5" y="81">2</text>
<text x="209.5" y="78.5">3</text>
<text x="241.2" y="79.8">3</text>
<text x="48.2" y="84.8">23</text>
<text x="48.2" y="87.4">24</text>
<text x="48.2" y="89.9">25</text>
<text x="76.2" y="84.8">13</text>
<text x="76.2" y="87.4">16</text>
<text x="76.2" y="89.9">17</text>
<text x="132" y="87.4">10</text>
<text x="132" y="84.8">11</text>
<text x="132.6" y="89.9">9</text>
<text x="160" y="84.8">22</text>
<text x="160" y="87.4">23</text>
<text x="48.2" y="92.5">26</text>
<text x="48.2" y="95">27</text>
<text x="76.2" y="92.5">18</text>
<text x="76.2" y="95">19</text>
<text x="132" y="92.5">31</text>
<text x="132" y="95">32</text>
<text x="160" y="92.5">40</text>
<text x="160.6" y="95">1</text>
<text x="132" y="97.5">12</text>
<text x="160" y="97.5">28</text>
<text x="63.2" y="102.9" transform="rotate(-90 63.2 102.9)">15</text>
</g>
<g font-size="1.8" fill="#0f0f0f">
<text x="86.2" y="36.6">3G</text>
<text x="86.3" y="41.6">3E</text>
<text x="86.4" y="39.1">3F</text>
<text x="86.2" y="44.2">3D</text>
<text x="86.2" y="46.7">3C</text>
<text x="31.7" y="51.8">COL</text>
<text x="86.2" y="49.3">3B</text>
<text x="86.4" y="51.8">3A</text>
<text x="170" y="51.8">3B</text>
<text x="170.2" y="49.3">3A</text>
<text x="31.7" y="54.3">4A</text>
<text x="84.9" y="54.3">DP3</text>
<text x="86.2" y="59.4">4G</text>
<text x="121.9" y="59.4">1B</text>
<text x="121.9" y="56.9">1A</text>
<text x="170" y="54.3">3C</text>
<text x="170" y="56.9">3D</text>
<text x="170.2" y="59.4">3E</text>
<text x="31.7" y="62">COM</text>
<text x="86.3" y="64.5">4E</text>
<text x="86.4" y="62">4F</text>
<text x="121.9" y="62">1C</text>
<text x="121.9" y="64.5">1D</text>
<text x="170" y="64.5">3G</text>
<text x="170.2" y="62">3F</text>
<text x="86.2" y="69.6">4C</text>
<text x="86.2" y="67">4D</text>
<text x="121.9" y="67">1E</text>
<text x="121.9" y="69.6">1F</text>
<text x="168.8" y="67">DP3</text>
<text x="31.7" y="77.2">1G</text>
<text x="86.2" y="72.1">4B</text>
<text x="86.2" y="77.2">2G</text>
<text x="121.9" y="74.7">DP1</text>
<text x="121.9" y="72.1">1G</text>
<text x="170" y="77.2">4C</text>
<text x="170" y="74.7">4B</text>
<text x="170.2" y="72.1">4A</text>
<text x="31.7" y="82.3">1E</text>
<text x="31.7" y="79.7">1F</text>
<text x="86.3" y="82.3">2E</text>
<text x="86.4" y="79.7">2F</text>
<text x="121.9" y="79.7">2A</text>
<text x="121.9" y="82.3">2B</text>
<text x="170" y="79.7">4D</text>
<text x="170.2" y="82.3">4E</text>
<text x="31.7" y="87.4">1C</text>
<text x="31.7" y="89.9">1B</text>
<text x="31.7" y="84.8">1D</text>
<text x="86.2" y="84.8">2D</text>
<text x="86.2" y="89.9">2B</text>
<text x="86.2" y="87.4">2C</text>
<text x="121.9" y="84.8">2C</text>
<text x="121.9" y="87.4">2D</text>
<text x="121.9" y="89.9">2E</text>
<text x="170" y="87.4">4G</text>
<text x="170.2" y="84.8">4F</text>
<text x="31.7" y="95">DP1</text>
<text x="31.7" y="92.4">1A</text>
<text x="84.9" y="95">DP2</text>
<text x="86.4" y="92.4">2A</text>
<text x="121.9" y="92.4">2F</text>
<text x="121.9" y="95">2G</text>
<text x="168.5" y="92.4">COM</text>
<text x="168.5" y="95">COM</text>
<text x="121.9" y="97.5">DP2</text>
<text x="168.9" y="97.5">COL</text>
</g>
<text font-size=".5" fill="#840000" x="238.6" y="49.1">Mounting</text>
</svg>
